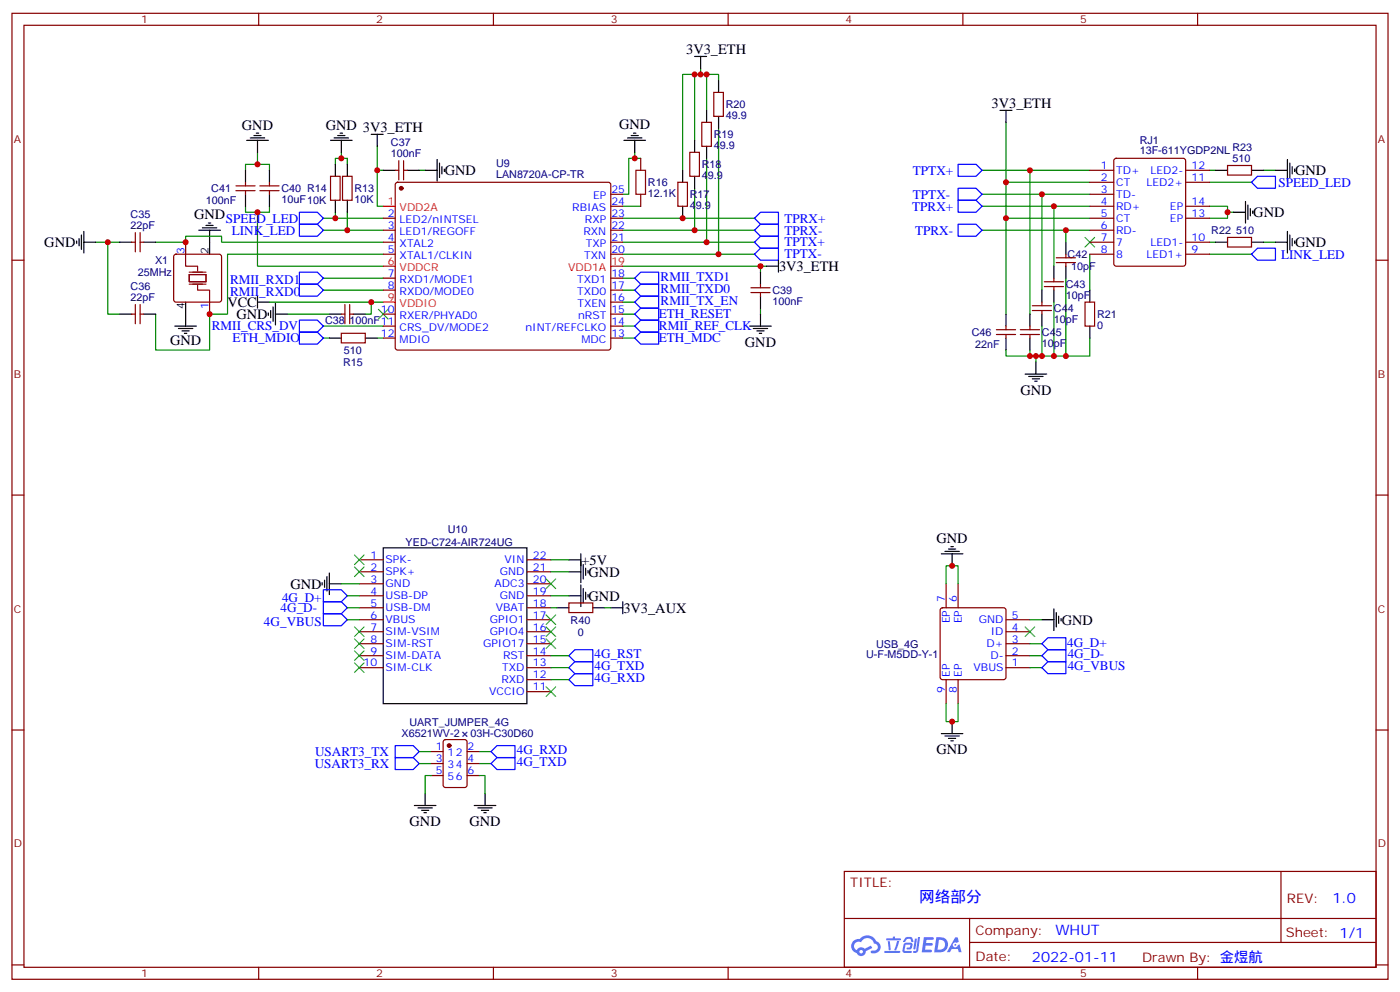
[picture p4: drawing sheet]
<svg xmlns="http://www.w3.org/2000/svg" width="412mm" height="292mm" viewBox="0 0 412 292" stroke-linecap="round" stroke-linejoin="round" font-family="sans-serif">
<g fill="none" stroke="#870000" stroke-width=".35">
<path d="M3.5 3.9h405.4v284.4h-405.4zM7.1 7.4h398.2v277.3h-398.2zM76.2 3.9v3.5M145.3 3.9v3.5M214.5 3.9v3.5M283.6 3.9v3.5M352.8 3.9v3.5M3.5 76.6h3.6M405.3 76.6h3.6M3.5 145.7h3.6M405.3 145.7h3.6M3.5 214.9h3.6"/>
<path d="M405.3 214.9h3.6M248.7 256.5h156.6v28.2h-156.6zM377.3 256.5v20.9M248.7 270.4h156.5M285.6 277.4h119.6M285.6 270.4v14.1M3.5 284h3.6M76.2 284.7v3.6M145.3 284.7v3.6M214.5 284.7v3.6M283.6 284.7v3.6M352.8 284.7v3.6"/>
<path d="M405.3 284h3.6"/>
</g>
<g fill="#5487ff">
<path d="M272.1 275.8h2.6l.3 .2-.1 .6h-2l-.1 1h1.6l.4 .4-.4 .4h-1.7l-.2 1.1 1.8 .1 .3 .3-.2 .4h-2.9z"/>
<path d="M281.4 275.9h.7l.4 1.3-.7 .3a.74 .74 0 0 0-1.1 .3 .74 .74 0 0 0 .5 1.1 .74 .74 0 0 0 .9-.7l.5-.3 .7 2.4h-.9l-.2-1h-1.9l-.5 1h-.9z"/>
<path d="M269.5 276.3h.6l-.4 2.9a.31 .31 0 0 1-.3 .3 .31 .31 0 0 1-.3-.3z"/>
<path d="M270.4 275.8h.6l-.5 4a.89 .89 0 0 1-.7 .7 .89 .89 0 0 1-.9-.3l1-.5z"/>
<path d="M266.8 276l.6-.2 1.2 .1 .5 1.3-.6 .1-.4-.9-1 .1a.95 .95 0 0 1-1 .8l-.1-.2z"/>
<path d="M266.4 277.7l1.8-.2a1.04 1.04 0 0 1 .6 1.1 1.04 1.04 0 0 1-.8 .9h-.7a.29 .29 0 0 1-.3-.4 .29 .29 0 0 1 .3-.2h.7l.2-.8h-1.4l-.4 1.8h1.9a.29 .29 0 0 1 .3 .3 .29 .29 0 0 1-.3 .3h-2l-.4-.3 .2-2.1z"/>
<path d="M260.5 279.9h4.4a.3 .3 0 0 1 .3 .3 .3 .3 0 0 1-.3 .3h-4.3z"/>
<path d="M264.3 277h.6l-.5 1.6a1.02 1.02 0 0 1-.7 1.2l-.2-.3z"/>
<path d="M261.5 277h.6l.3 2.4-.3 .3-.3-.2z"/>
<path d="M261.1 276.2h1.9l.2-.5h.5l-.1 .5h1.5a.29 .29 0 0 1 .3 .3 .29 .29 0 0 1-.3 .3h-3.9z"/>
<path d="M275.8 275.9l-.6 4.4h1.4a2.27 2.27 0 0 0 2.7-2.3 2.27 2.27 0 0 0-2.7-2.1zM276.6 276.6a1.5 1.5 0 0 1 1.8 1.6 1.5 1.5 0 0 1-1.9 1.3h-.3z"/>
<path d="M251.4 277a2.09 2.09 0 0 0 1 3.5 1.37 1.37 0 0 0 1.5 .9 1.37 1.37 0 0 0 1.1-1.4l2-1-.5-.7-1.8 1a1.4 1.4 0 0 0-2.3 .4 1.32 1.32 0 0 1-.6-1.9 1.32 1.32 0 0 1 1.9-.4 2.02 2.02 0 0 1 2-1.3 2.02 2.02 0 0 1 1.8 1.7 1.09 1.09 0 0 1 1.1 1.3 1.09 1.09 0 0 1-1.6 .7 .41 .41 0 0 0-.5 .3 .41 .41 0 0 0 .4 .5 1.89 1.89 0 0 0 2.4-1.2 1.89 1.89 0 0 0-1.2-2.4 2.98 2.98 0 0 0-5-.6l-1 .1zM253.2 280.1a.52 .52 0 0 1 1 0 .52 .52 0 0 1-1 0z"/>
<circle cx="281.4" cy="278.1" r=".28"/>
</g>
<g fill="none" stroke="#008700" stroke-width=".35">
<path d="M204.6 21.9h-3.5v28.2M206.4 21.9h-1.8v19.4M206.4 20.1v1.8h5.3v1.8M208.1 21.9v10.6M211.7 37.8v37M296.3 36v56.5M75.8 48.4h-3.5v1.7M75.8 44.8v3.6h3.6v1.7M100.5 46.6h-1.7v1.8M100.5 44.8v1.8h1.8v1.8M111.1 43.1v17.6h1.8M111.1 50.1h1.8"/>
<path d="M123.5 50.1h1.7M187 46.6h-1.8v10.6h-1.8M187 44.8v1.8h1.7M204.6 55.4v12.4M208.1 46.6v24.7M289.3 50.1h31.7M289.3 57.2h31.7M296.3 53.7h24.7M303.4 50.1v42.4M306.9 57.2v28.2M356.3 50.1h1.8M356.3 53.7h12.4"/>
<path d="M372.2 50.1h3.5M28.2 71.3h7.1M31.7 71.3v21.2h3.6M45.9 71.3h8.8v-1.8h10.6v1.8h47.6M72.3 60.7v1.8h3.5M79.4 60.7v1.8h-3.6v15.9h37.1M95.2 64.2h17.7M95.2 67.8h17.7M98.8 62.5v1.7M102.3 62.5v5.3M112.9 74.8h-45.9v17.7h-5.3v10.5h-15.8v-10.5M183.4 60.7h5.3"/>
<path d="M183.4 71.3h38.8M183.4 74.8h38.8M183.4 64.2h38.8M183.4 67.8h38.8M183.4 78.4h42.4M224 78.4v1.7M289.3 67.8h31.7M289.3 60.7h31.7M296.3 64.2h24.7M310.4 60.7v17.7M314 67.8v3.5M321 74.8v10.6"/>
<path d="M356.3 60.7h5.3v1.8h1.8M356.3 71.3h1.8M356.3 74.8h12.4M361.6 62.5v1.7h-5.3M372.2 71.3h3.5M79.4 88.9h33.5M84.7 92.5h12.3M95.2 96h17.7M95.2 85.4h17.7M95.2 81.9h17.7M95.2 99.5h1.8M109.4 88.9v3.6h-1.8"/>
<path d="M111.1 99.5h1.8M183.4 96h3.6M183.4 92.5h3.6M183.4 88.9h3.6M183.4 85.4h3.6M183.4 81.9h3.6M183.4 99.5h3.6M224 90.7v1.8M306.9 96v8.8h-1.7M310.4 88.9v15.9h-3.5M314 81.9v22.9h-3.6M321 99.5v5.3h-7"/>
<path d="M296.3 103v1.8h8.9v1.8M303.4 103v1.8M100.5 171.8h5.3M102.3 175.4h3.5M102.3 178.9h3.5M162.3 175.4h5.3M162.3 178.9h1.7M162.3 164.8h5.3M162.3 168.3h5.3M178.2 178.9h1.7M278.7 171.8v-5.3h3.5v5.3M102.3 182.4h3.5"/>
<path d="M162.3 193h5.3M162.3 196.5h5.3M303.4 182.4h3.5M303.4 189.5h3.5M303.4 193h3.5M303.4 196.5h3.5M162.3 200.1h5.3M278.7 207.1v5.3h3.5v-5.3M123.5 224.8h3.5M123.5 221.2h3.5M127 228.3h-1.8v5.3M141.1 228.3h1.8v5.3"/>
<path d="M141.1 224.8h3.5M141.1 221.2h3.5"/>
</g>
<g fill="none" stroke="#000" stroke-width=".35">
<path d="M204.6 16.6h3.5M206.4 16.6v3.5M74.8 39.9h2.1M75.5 39.2h.7M99.5 39.9h2.1M100.2 39.2h.7M109.4 39.5h3.5M111.1 39.5v3.6M185.9 39.9h2.1M186.6 39.2h.7M208.1 32.5v3.5M211.7 23.7v3.5"/>
<path d="M211.7 34.3v3.5M294.6 32.5h3.5M296.3 32.5v3.5M72.3 50.1v3.6M72.3 57.2v3.5M72.7 41.3h6.3M73.7 40.6h4.3M75.8 41.3v3.5M79.4 50.1v3.6M79.4 57.2v3.5M97.4 41.3h6.3M98.4 40.6h4.3"/>
<path d="M98.8 48.4v3.5M98.8 58.9v3.6M100.5 41.3v3.5M102.3 48.4v3.5M102.3 58.9v3.6M112.9 50.1h3.5M119.9 50.1h3.6M125.2 50.1h3.6M128.8 47v6.3M129.5 48v4.2M130.2 49.1v2.1M130.9 49.8v.7"/>
<path d="M183.8 41.3h6.3M184.9 40.6h4.2M187 41.3v3.5M201.1 50.1v3.6M204.6 41.3v3.5M204.6 51.9v3.5M208.1 43.1v3.5M358.1 50.1h3.5M366.9 59.3v6.4M368.7 50.1h3.5M375.7 50.1h3.5M379.2 47v6.3"/>
<path d="M379.9 48v4.2M380.6 49.1v2.1M381.4 49.8v.7M22.6 70.9v.7M23.3 70.2v2.2M24 69.2v4.2M24.7 71.3h3.5M24.7 68.1v6.4M35.3 71.3h3.5M42.3 71.3h3.6M58.6 67.8h6.3M59.6 67.1h4.3"/>
<path d="M60.7 66.4h2.1M61.4 65.7h.7M61.7 67.8v7M201.1 60.7v3.5M225.8 78.4h3.5M229.3 76.6v3.5M310.4 78.4v3.5M314 71.3v3.5M314 78.4v3.5M358.1 71.3h3.5M363.4 62.5h3.5M367.6 60.4v4.2"/>
<path d="M368.3 61.4v2.1M368.7 71.3h3.5M369 62.1v.7M375.7 71.3h3.5M379.2 68.1v6.4M379.9 69.2v4.2M380.6 70.2v2.2M381.4 70.9v.7M35.3 92.5h3.5M42.3 92.5h3.6M51.5 96h6.4M52.6 96.7h4.2"/>
<path d="M53.6 97.4h2.1M54.3 98.1h.7M54.7 88.9v7.1M75.8 87.2v3.5M75.8 88.9h3.6M79 92.1v.7M79.7 91.4v2.1M80.4 90.3v4.3M81.1 92.5h3.6M81.1 89.3v6.3M97 92.5h3.5M97 99.5h3.5"/>
<path d="M104.1 92.5h3.5M107.6 99.5h3.5M220.8 96h6.4M221.9 96.7h4.2M223 97.4h2.1M223.7 98.1h.7M224 80.1v3.5M224 87.2v3.5M224 92.5v3.5M296.3 92.5v3.5M296.3 99.5v3.5M303.4 92.5v3.5"/>
<path d="M303.4 99.5v3.5M306.9 85.4v3.5M306.9 92.5v3.5M310.4 85.4v3.5M321 85.4v3.5M321 96v3.5M302 110.1h6.3M303 110.8h4.3M304.1 111.5h2.1M304.8 112.2h.7M305.2 106.6v3.5M94.9 171.5v.7"/>
<path d="M95.6 170.8v2.1M96.3 169.7v4.3M97 171.8h3.5M97 168.7v6.3M112.9 161.3h42.3v45.8h-42.3zM164 178.9h3.6M167.6 164.8h3.5M167.6 168.3h3.5M167.6 175.4h3.5M171.1 163v8.5M171.1 172.2v6.3M171.8 166.2v4.2"/>
<path d="M171.8 173.2v4.3M172.5 167.3v2.1M172.5 174.3v2.1M173.2 168v.7M173.2 175v.7M174.6 178.9h3.6M179.9 178.9h3.5M183.4 177.1v3.6M277.3 163h6.3M278.3 162.3h4.3M279.4 161.6h2.1M280.1 160.9h.7"/>
<path d="M280.5 163v3.5M310.4 179.2v6.4M306.9 182.4h3.5M311.1 180.3v4.2M311.9 181.4v2.1M312.6 182.1v.7M277.3 215.9h6.3M278.3 216.6h4.3M279.4 217.3h2.1M280.1 218.1h.7M280.5 212.4v3.5M122.1 237.1h6.3"/>
<path d="M123.1 237.8h4.3M124.2 238.5h2.1M124.9 239.2h.7M125.2 233.6v3.5M139.7 237.1h6.3M140.8 237.8h4.2M141.8 238.5h2.1M142.5 239.2h.7M142.9 233.6v3.5"/>
</g>
<g fill="none" stroke="#870000" stroke-width=".35">
<path d="M206.7 36h2.8v7.1h-2.8zM210.3 27.2h2.8v7.1h-2.8zM69.5 54.7h5.6M69.5 56.1h5.6M72.3 53.7v1M72.3 56.1v1.1M76.6 54.7h5.6M76.6 56.1h5.6M79.4 53.7v1M79.4 56.1v1.1M97.4 51.9h2.8v7h-2.8zM100.9 51.9h2.8v7h-2.8z"/>
<path d="M116.4 50.1h1.1M116.7 53.9l.4-.2h62.1l.5 .2 .2 .5v47.9l-.2 .5-.5 .2h-62.1l-.5-.2-.2-.5v-47.9zM117.5 47.3v5.7M118.9 50.1h1M118.9 47.3v5.7M179.9 57.2h3.5M188.7 46.6v3.5M188.7 57.2v3.5M199.7 53.7h2.8v7h-2.8zM203.2 44.8h2.8v7.1h-2.8zM321 50.1h7.1M321 53.7h7.1"/>
<path d="M321 57.2h7.1M328.3 46.8l.5-.2h19.7l.7 .4v30.6l-.4 .7-20 .1-.7-.5v-30.6zM349.2 50.1h7.1M349.2 53.7h7.1M361.6 48.7h7.1v2.8h-7.1zM38.8 71.3h1.1M39.9 68.5v5.6M41.3 71.3h1M41.3 68.5v5.6M51.4 75l.5-.2h12.7l.5 .2 .2 .5v12.7l-.3 .5-.4 .2h-12.7l-.5-.2-.2-.5v-12.7zM54.7 71.3v3.5M112.9 64.2h3.5"/>
<path d="M112.9 67.8h3.5M112.9 71.3h3.5M112.9 74.8h3.5M179.9 60.7h3.5M179.9 64.2h3.5M179.9 67.8h3.5M179.9 71.3h3.5M179.9 74.8h3.5M311.1 77.3h5.7M311.1 75.9h5.7M314 74.8v1.1M314 77.3v1.1"/>
<path d="M321 60.7h7.1M321 64.2h7.1M321 67.8h7.1M321 71.3h7.1M321 74.8h7.1M349.2 60.7h7.1M349.2 64.2h7.1M349.2 71.3h7.1M349.2 74.8h7.1M361.6 69.9h7.1v2.8h-7.1zM38.8 92.5h1.1M39.9 89.6v5.7"/>
<path d="M41.3 92.5h1M41.3 89.6v5.7M61.7 88.9v3.6M100.5 98.1h7.1v2.8h-7.1zM100.5 92.5h1.1M101.6 89.6v5.7M103 89.6v5.7M103 92.5h1.1M112.9 92.5h3.5M112.9 81.9h3.5M112.9 85.4h3.5M112.9 96h3.5"/>
<path d="M112.9 99.5h3.5M179.9 92.5h3.5M179.9 81.9h3.5M179.9 85.4h3.5M179.9 96h3.5M179.9 99.5h3.5M179.9 88.9h3.5M221.2 86.1h5.6M221.2 84.7h5.6M224 83.6v1.1M224 86.1v1.1M293.5 98.5h5.7"/>
<path d="M293.5 97h5.7M296.3 96v1M296.3 98.5v1M300.6 98.5h5.6M300.6 97h5.6M303.4 96v1M303.4 98.5v1M304.1 91.4h5.6M304.1 90h5.6M306.9 88.9v1.1M306.9 91.4v1.1M307.6 84.3h5.7"/>
<path d="M307.6 82.9h5.7M310.4 81.9v1M310.4 84.3v1.1M319.6 88.9h2.8v7.1h-2.8zM105.8 164.8h7.1M105.8 168.3h7.1M105.8 171.8h7.1M105.8 175.4h7.1M105.8 178.9h7.1M155.2 164.8h7.1M155.2 168.3h7.1M155.2 171.8h7.1"/>
<path d="M155.2 175.4h7.1M155.2 178.9h7.1M167.6 177.5h7v2.8h-7zM277.2 179.1l.4-.2h18l.5 .2 .2 .5v19.8l-.2 .5-.5 .2h-18l-.5-.3-.2-.4v-19.8zM278.7 171.8v7.1M282.2 171.8v7.1M105.8 182.4h7.1M105.8 185.9h7.1M105.8 189.5h7.1M105.8 193h7.1M105.8 196.5h7.1M155.2 182.4h7.1"/>
<path d="M155.2 185.9h7.1M155.2 189.5h7.1M155.2 193h7.1M155.2 196.5h7.1M296.3 182.4h7.1M296.3 185.9h7.1M296.3 189.5h7.1M296.3 193h7.1M296.3 196.5h7.1M130.8 217.9l.4-.2h5.7l.6 .4 .1 13-.5 .7h-5.9l-.6-.5-.1-12.9zM155.2 203.6h7.1M155.2 200.1h7.1"/>
<path d="M278.7 200.1v7M282.2 200.1v7M127 221.2h3.5M127 228.3h3.5M127 224.8h3.5M137.6 221.2h3.5M137.6 228.3h3.5M137.6 224.8h3.5"/>
</g>
<g fill="none" stroke="#3c3" stroke-width=".35">
<path d="M319.6 69.9l2.8 2.8M322.4 69.9l-2.8 2.8M111.5 91.1l2.8 2.8M114.3 91.1l-2.8 2.8M104.4 163.4l2.8 2.8M104.4 166.9l2.8 2.8M107.2 163.4l-2.8 2.8M107.2 166.9l-2.8 2.8M160.9 170.4l2.8 2.8M163.7 170.4l-2.8 2.8M104.4 184.5l2.8 2.9M104.4 188.1l2.8 2.8"/>
<path d="M104.4 191.6l2.8 2.8M104.4 195.1l2.8 2.8M107.2 184.5l-2.8 2.9M107.2 188.1l-2.8 2.8M107.2 191.6l-2.8 2.8M107.2 195.1l-2.8 2.8M160.9 181l2.8 2.8M160.9 184.5l2.8 2.9M160.9 188.1l2.8 2.8M163.7 181l-2.8 2.8M163.7 184.5l-2.8 2.9M163.7 188.1l-2.8 2.8"/>
<path d="M302 184.5l2.8 2.9M304.8 184.5l-2.8 2.9M160.9 202.2l2.8 2.8M163.7 202.2l-2.8 2.8"/>
</g>
<g fill="none" stroke="#00f" stroke-width=".35">
<path d="M282.2 58.9h5.3l1.8 1.8-1.8 1.8h-5.3zM282.2 55.4h5.3l1.8 1.8-1.8 1.7h-5.3zM282.2 48.4h5.3l1.8 1.7-1.8 1.8h-5.3zM370.4 51.9h5.3v3.5h-5.3l-1.7-1.7zM88.2 66h5.3l1.7 1.8-1.7 1.7h-5.3zM88.2 62.5h5.3l1.7 1.7-1.7 1.8h-5.3zM222.2 74.8l1.8-1.7h5.3v3.5h-5.3zM222.2 71.3l1.8-1.8h5.3v3.6h-5.3zM222.2 67.8l1.8-1.8h5.3v3.5h-5.3zM222.2 64.2l1.8-1.7h5.3v3.5h-5.3zM282.2 66h5.3l1.8 1.8-1.8 1.7h-5.3zM370.4 73.1h5.3v3.5h-5.3l-1.7-1.8z"/>
<path d="M88.2 94.2h5.3l1.7 1.8-1.7 1.8h-5.3zM88.2 83.6h5.3l1.7 1.8-1.7 1.8h-5.3zM88.2 80.1h5.3l1.7 1.8-1.7 1.7h-5.3zM88.2 97.8h5.3l1.7 1.7-1.7 1.8h-5.3zM187 96l1.7-1.8h5.3v3.6h-5.3zM187 92.5l1.7-1.8h5.3v3.5h-5.3zM187 88.9l1.7-1.7h5.3v3.5h-5.3zM187 81.9l1.7-1.8h5.3v3.5h-5.3zM187 85.4l1.7-1.8h5.3v3.6h-5.3zM187 99.5l1.7-1.7h5.3v3.5h-5.3zM95.2 173.6h5.3l1.8 1.8-1.8 1.7h-5.3zM95.2 177.1h5.3l1.8 1.8-1.8 1.8h-5.3z"/>
<path d="M95.2 180.7h5.3l1.8 1.7-1.8 1.8h-5.3zM167.6 193l1.7-1.8h5.3v3.6h-5.3zM167.6 196.5l1.7-1.7h5.3v3.5h-5.3zM306.9 189.5l1.8-1.8h5.3v3.5h-5.3zM306.9 193l1.8-1.8h5.3v3.6h-5.3zM306.9 196.5l1.8-1.7h5.3v3.5h-5.3zM116.4 219.5h5.3l1.8 1.7-1.8 1.8h-5.3zM167.6 200.1l1.7-1.8h5.3v3.5h-5.3zM116.4 223h5.3l1.8 1.8-1.8 1.7h-5.3zM144.6 221.2l1.8-1.7h5.3v3.5h-5.3zM144.6 224.8l1.8-1.8h5.3v3.5h-5.3z"/>
</g>
<path d="M187.3 50.1h2.8v7.1h-2.8z" fill="none" stroke="#a10000" stroke-width=".35"/>
<path d="M54.7 74.8v3.6h3.5v1.4M55.7 80.8h5v2.1h-5zM55.7 83.6h5M55.7 80.1h5M58.2 84v1.4h3.5v3.5" fill="none" stroke="#870012" stroke-width=".35"/>
<g fill="#870000" stroke="#870000" stroke-width=".35">
<circle cx="118.2" cy="55.4" r=".53"/>
<circle cx="132.3" cy="219.5" r=".53"/>
</g>
<path d="M112.9 60.7h3.5M112.9 78.4h3.5M179.9 78.4h3.5M112.9 88.9h3.5" fill="none" stroke="#f00" stroke-width=".35"/>
<g fill="#c00">
<circle cx="361.6" cy="62.5" r=".88"/>
<circle cx="314" cy="104.8" r=".88"/>
<circle cx="310.4" cy="104.8" r=".88"/>
<circle cx="306.9" cy="104.8" r=".88"/>
<circle cx="305.2" cy="104.8" r=".88"/>
<circle cx="303.4" cy="104.8" r=".88"/>
<circle cx="314" cy="67.8" r=".88"/>
<circle cx="310.4" cy="60.7" r=".88"/>
<circle cx="306.9" cy="57.2" r=".88"/>
<circle cx="303.4" cy="50.1" r=".88"/>
<circle cx="296.3" cy="64.2" r=".88"/>
<circle cx="296.3" cy="53.7" r=".88"/>
<circle cx="204.6" cy="21.9" r=".88"/>
<circle cx="206.4" cy="21.9" r=".88"/>
<circle cx="208.1" cy="21.9" r=".88"/>
<circle cx="211.7" cy="74.8" r=".88"/>
<circle cx="208.1" cy="71.3" r=".88"/>
<circle cx="204.6" cy="67.8" r=".88"/>
<circle cx="201.1" cy="64.2" r=".88"/>
<circle cx="187" cy="46.6" r=".88"/>
<circle cx="224" cy="78.4" r=".88"/>
<circle cx="75.8" cy="48.4" r=".88"/>
<circle cx="75.8" cy="62.5" r=".88"/>
<circle cx="109.4" cy="88.9" r=".88"/>
<circle cx="100.5" cy="46.6" r=".88"/>
<circle cx="98.8" cy="64.2" r=".88"/>
<circle cx="102.3" cy="67.8" r=".88"/>
<circle cx="111.1" cy="50.1" r=".88"/>
<circle cx="54.7" cy="71.3" r=".88"/>
<circle cx="61.7" cy="92.5" r=".88"/>
<circle cx="31.8" cy="71.3" r=".88"/>
<circle cx="280.5" cy="166.5" r=".88"/>
<circle cx="280.5" cy="212.4" r=".88"/>
</g>
<text font-size="4.6" fill="#00f" x="270.8" y="265.5">网络部分</text>
<g font-size="4.2">
<text x="202.1" y="15.9">3V3_ETH</text>
<text x="292.1" y="31.8">3V3_ETH</text>
<text x="71.3" y="38.1">GND</text>
<text x="96" y="38.1">GND 3V3_ETH</text>
<text x="182.4" y="38.1">GND</text>
<text x="131.1" y="51.5">GND</text>
<text x="381.5" y="51.6">GND</text>
<text x="57.1" y="64.5">GNDSPEED_LED</text>
<text x="369.2" y="63.9">GND</text>
<text x="13.1" y="72.8">GND</text>
<text x="381.5" y="72.7">GND</text>
<text x="229.5" y="79.8">3V3_ETH</text>
<text x="67" y="90.4">VCC</text>
<text x="69.7" y="93.9">GND</text>
<text x="50.1" y="101.6">GND</text>
<text x="219.4" y="102.1">GND</text>
<text x="300.6" y="116.2">GND</text>
<text x="275.9" y="159.7">GND</text>
<text x="171.3" y="166.2">+5V</text>
<text x="85.6" y="173.3">GND</text>
<text x="173.4" y="169.8">GND</text>
<text x="173.4" y="176.8">GND</text>
<text x="183.6" y="180.4">3V3_AUX</text>
<text x="312.7" y="183.9">GND</text>
<text x="275.9" y="221.9">GND</text>
<text x="120.7" y="243.2">GND</text>
<text x="138.3" y="243.2">GND</text>
</g>
<g font-size="4.2" fill="#00f">
<text x="392.5" y="265.8">1.0</text>
<text x="310.9" y="275.3">WHUT</text>
<text x="304" y="283.1">2022-01-11</text>
</g>
<g font-size="3.9" fill="#00f">
<text x="268.9" y="51.4">TPTX+</text>
<text x="268.9" y="58.5">TPTX-</text>
<text x="376.6" y="54.9">SPEED_LED</text>
<text x="231.1" y="65.5">TPRX+</text>
<text x="268.7" y="62">TPRX+</text>
<text x="68.3" y="69">LINK_LED</text>
<text x="231.1" y="69">TPRX-</text>
<text x="269.6" y="69">TPRX-</text>
<text x="231.1" y="76.1">TPTX-</text>
<text x="231.1" y="72.6">TPTX+</text>
<text x="377.3" y="76.2">LINK_LED</text>
<text x="67.8" y="83.6">RMII_RXD1</text>
<text x="194.6" y="82.7">RMII_TXD1</text>
<text x="67.8" y="87.2">RMII_RXD0</text>
<text x="194.6" y="89.7">RMII_TX_EN</text>
<text x="194.6" y="86.2">RMII_TXD0</text>
<text x="194" y="93.7">ETH_RESET</text>
<text x="62.4" y="97.3">RMII_CRS_DV</text>
<text x="68.5" y="100.8">ETH_MDIO</text>
<text x="194.1" y="97.3">RMII_REF_CLK</text>
<text x="194.1" y="100.8">ETH_MDC</text>
<text x="83.1" y="177.1">4G_D+</text>
<text x="77.8" y="184.2">4G_VBUS</text>
<text x="82.7" y="180.2">4G_D-</text>
<text x="314.4" y="190.3">4G_D+</text>
<text x="175.2" y="193.8">4G_RST</text>
<text x="175.2" y="197.3">4G_TXD</text>
<text x="314.5" y="193.7">4G_D-</text>
<text x="314.5" y="197.3">4G_VBUS</text>
<text x="175.2" y="200.8">4G_RXD</text>
<text x="92.7" y="226">USART3_RX</text>
<text x="92.8" y="222.5">USART3_TX</text>
<text x="152.2" y="222">4G_RXD</text>
<text x="152.2" y="225.5">4G_TXD</text>
</g>
<g font-size="3.9" fill="#800">
<text x="250.5" y="261.1">TITLE:</text>
<text x="379.1" y="265.8">REV:</text>
<text x="287.4" y="275.3">Company:</text>
<text x="378.7" y="275.9">Sheet: 1/1</text>
<text x="287.4" y="283">Date:</text>
<text x="336.4" y="283.1">Drawn By: 金煜航</text>
</g>
<g font-size="3.2" fill="#800">
<text x="41.6" y="6.9">1</text>
<text x="110.8" y="6.9">2</text>
<text x="179.9" y="6.9">3</text>
<text x="249.1" y="6.9">4</text>
<text x="318.2" y="6.9">5</text>
<text x="4.1" y="42">A</text>
<text x="405.9" y="42">A</text>
<text x="4.1" y="111.2">B</text>
<text x="405.9" y="111.2">B</text>
<text x="4.1" y="180.3">C</text>
<text x="405.9" y="180.3">C</text>
<text x="4.1" y="249.4">D</text>
<text x="405.9" y="249.4">D</text>
<text x="41.6" y="287.7">1</text>
<text x="110.8" y="287.7">2</text>
<text x="179.9" y="287.7">3</text>
<text x="249.1" y="287.7">4</text>
<text x="318.2" y="287.7">5</text>
</g>
<g font-size="3.2" fill="#000080">
<text x="213.8" y="35.1">49.9</text>
<text x="213.8" y="31.9">R20</text>
<text x="210.3" y="40.7">R19</text>
<text x="115.2" y="46.2">100nF</text>
<text x="115.2" y="43">C37</text>
<text x="210.3" y="43.9">49.9</text>
<text x="335.7" y="45.5">13F-611YGDP2NL</text>
<text x="335.7" y="42.3">RJ1</text>
<text x="363" y="47.7">510</text>
<text x="363" y="44.5">R23</text>
<text x="146.1" y="52.4">LAN8720A-CP-TR</text>
<text x="146.1" y="49.2">U9</text>
<text x="206.7" y="52.7">49.9</text>
<text x="206.7" y="49.5">R18</text>
<text x="62.2" y="56.6">C41</text>
<text x="82.9" y="59.8">10uF10K</text>
<text x="82.9" y="56.6">C40 R14</text>
<text x="104.4" y="59.7">10K</text>
<text x="104.4" y="56.6">R13</text>
<text x="190.9" y="57.9">12.1K</text>
<text x="190.9" y="54.8">R16</text>
<text x="203.2" y="58.3">R17</text>
<text x="38.5" y="64.2">C35</text>
<text x="60.6" y="60.1">100nF</text>
<text x="203.2" y="61.5">49.9</text>
<text x="38.5" y="67.4">22pF</text>
<text x="356.8" y="68.9">R22</text>
<text x="364.1" y="68.9">510</text>
<text x="45.7" y="77.7">X1</text>
<text x="314.5" y="76">C42</text>
<text x="40.6" y="81.2">25MHz</text>
<text x="315.5" y="79.5">10pF</text>
<text x="38.5" y="88.6">22pF</text>
<text x="38.5" y="85.4">C36</text>
<text x="227.5" y="89.7">100nF</text>
<text x="227.5" y="86.6">C39</text>
<text x="314" y="87.9">10pF</text>
<text x="314" y="84.8">C43</text>
<text x="95.8" y="95.4">C38</text>
<text x="102.9" y="95.4">100nF11</text>
<text x="310.4" y="95">10pF</text>
<text x="310.4" y="91.8">C44</text>
<text x="323.1" y="93.6">R21</text>
<text x="286.3" y="98.9">C46</text>
<text x="306.9" y="98.9">C45</text>
<text x="323.1" y="96.8">0</text>
<text x="101.1" y="107.7">R15</text>
<text x="101.3" y="104.2">510</text>
<text x="287.3" y="102.4">22nF</text>
<text x="306.9" y="102.1">10pF</text>
<text x="119.5" y="160.6">YED-C724-AIR724UG</text>
<text x="131.9" y="156.8">U10</text>
<text x="168.1" y="183.6">R40</text>
<text x="170.2" y="187.1">0</text>
<text x="258.1" y="190.7">USB_4G</text>
<text x="255.1" y="193.8">U-F-M5DD-Y-1</text>
<text x="120.6" y="213.6">UART_JUMPER_4G</text>
<text x="118.3" y="217.1">X6521WV-2</text>
<text x="138.6" y="217.1">03H-C30D60</text>
</g>
<g font-size="3.2" fill="#00f">
<text x="324.3" y="49.8">1</text>
<text x="324.3" y="53.3">2</text>
<text x="328.8" y="51.2">TD+</text>
<text x="338.9" y="51.2">LED2-</text>
<text x="351" y="53.3">11</text>
<text x="351" y="49.8">12</text>
<text x="174.7" y="58.6">EP</text>
<text x="180.1" y="56.8">25</text>
<text x="324.3" y="56.8">3</text>
<text x="328.8" y="54.7">CT</text>
<text x="328.8" y="58.2">TD-</text>
<text x="337.7" y="54.7">LED2+</text>
<text x="114.2" y="63.9">2</text>
<text x="117.7" y="65.7">LED2/nINTSEL</text>
<text x="168.6" y="62.1">RBIAS</text>
<text x="172.3" y="65.7">RXP</text>
<text x="180.1" y="63.9">23</text>
<text x="180.1" y="60.4">24</text>
<text x="324.3" y="60.4">4</text>
<text x="324.3" y="63.9">5</text>
<text x="328.8" y="61.8">RD+</text>
<text x="328.8" y="65.3">CT</text>
<text x="344.6" y="65.3">EP</text>
<text x="344.6" y="61.8">EP</text>
<text x="351" y="63.9">13</text>
<text x="351" y="60.4">14</text>
<text x="114.2" y="67.4">3</text>
<text x="114.2" y="70.9">4</text>
<text x="117.7" y="69.2">LED1/REGOFF</text>
<text x="171.9" y="69.2">RXN</text>
<text x="180.1" y="70.9">21</text>
<text x="180.1" y="67.4">22</text>
<text x="324.3" y="67.4">6</text>
<text x="324.3" y="70.9">7</text>
<text x="328.8" y="68.8">RD-</text>
<text x="351" y="70.9">10</text>
<text x="54.3" y="74.8" transform="rotate(-90 54.3 74.8)">3</text>
<text x="114.2" y="74.5">5</text>
<text x="117.7" y="72.7">XTAL2</text>
<text x="117.7" y="76.2">XTAL1/CLKIN</text>
<text x="172.1" y="76.2">TXN</text>
<text x="172.6" y="72.7">TXP</text>
<text x="180.1" y="74.5">20</text>
<text x="324.3" y="74.5">8</text>
<text x="328.8" y="72.4">7</text>
<text x="328.8" y="75.9">8</text>
<text x="337.7" y="75.9">LED1+</text>
<text x="338.9" y="72.4">LED1-</text>
<text x="351" y="74.5">9</text>
<text x="114.2" y="81.5">7</text>
<text x="117.7" y="83.3">RXD1/MODE1</text>
<text x="170" y="83.3">TXD1</text>
<text x="180.1" y="81.5">18</text>
<text x="114.2" y="85.1">8</text>
<text x="117.7" y="86.8">RXD0/MODE0</text>
<text x="170" y="86.8">TXD0</text>
<text x="180.1" y="88.6">16</text>
<text x="180.1" y="85.1">17</text>
<text x="61.4" y="91" transform="rotate(-90 61.4 91)">1</text>
<text x="112.2" y="92.1">10</text>
<text x="117.7" y="93.9">RXER/PHYAD0</text>
<text x="170.1" y="90.3">TXEN</text>
<text x="170.3" y="93.9">nRST</text>
<text x="180.1" y="95.6">14</text>
<text x="180.1" y="92.1">15</text>
<text x="112.2" y="99.2">12</text>
<text x="117.7" y="97.4">CRS_DV/MODE2</text>
<text x="117.7" y="100.9">MDIO</text>
<text x="154.8" y="97.4">nINT/REFCLKO</text>
<text x="171.3" y="100.9">MDC</text>
<text x="180.1" y="99.2">13</text>
<text x="109.1" y="164.4">1</text>
<text x="109.1" y="168">2</text>
<text x="113.6" y="165.8">SPK-</text>
<text x="148.6" y="165.8">VIN</text>
<text x="157" y="168">21</text>
<text x="157" y="164.4">22</text>
<text x="109.1" y="171.5">3</text>
<text x="113.6" y="169.4">SPK+</text>
<text x="113.6" y="172.9">GND</text>
<text x="145.7" y="172.9">ADC3</text>
<text x="147.2" y="169.4">GND</text>
<text x="157" y="171.5">20</text>
<text x="109.1" y="175">4</text>
<text x="109.1" y="178.5">5</text>
<text x="113.6" y="176.4">USB-DP</text>
<text x="113.6" y="180">USB-DM</text>
<text x="146" y="180">VBAT</text>
<text x="147.2" y="176.4">GND</text>
<text x="157" y="178.5">18</text>
<text x="157" y="175">19</text>
<text x="278.3" y="177.1" transform="rotate(-90 278.3 177.1)">7</text>
<text x="281.9" y="177.1" transform="rotate(-90 281.9 177.1)">6</text>
<text x="109.1" y="182.1">6</text>
<text x="109.1" y="185.6">7</text>
<text x="113.6" y="183.5">VBUS</text>
<text x="144.3" y="183.5">GPIO1</text>
<text x="157" y="185.6">16</text>
<text x="157" y="182.1">17</text>
<text x="279.8" y="183.5" transform="rotate(-90 279.8 183.5)">EP</text>
<text x="283.3" y="183.5" transform="rotate(-90 283.3 183.5)">EP</text>
<text x="288.3" y="183.5">GND</text>
<text x="298.1" y="185.6">4</text>
<text x="298.1" y="182.1">5</text>
<text x="109.1" y="189.1">8</text>
<text x="113.6" y="187">SIM-VSIM</text>
<text x="113.6" y="190.5">SIM-RST</text>
<text x="142.3" y="190.5">GPIO17</text>
<text x="144.3" y="187">GPIO4</text>
<text x="157" y="189.1">15</text>
<text x="290.6" y="190.5">D+</text>
<text x="291.8" y="187">ID</text>
<text x="298.1" y="189.1">3</text>
<text x="107.1" y="196.2">10</text>
<text x="109.1" y="192.7">9</text>
<text x="113.6" y="194.1">SIM-DATA</text>
<text x="113.6" y="197.6">SIM-CLK</text>
<text x="147.9" y="197.6">TXD</text>
<text x="148.2" y="194.1">RST</text>
<text x="157" y="196.2">13</text>
<text x="157" y="192.7">14</text>
<text x="286.8" y="197.6">VBUS</text>
<text x="291.7" y="194.1">D-</text>
<text x="298.1" y="196.2">1</text>
<text x="298.1" y="192.7">2</text>
<text x="147.7" y="201.1">RXD</text>
<text x="157" y="203.2">11</text>
<text x="157" y="199.7">12</text>
<text x="278.3" y="203.8" transform="rotate(-90 278.3 203.8)">9</text>
<text x="279.8" y="199.4" transform="rotate(-90 279.8 199.4)">EP</text>
<text x="281.9" y="203.8" transform="rotate(-90 281.9 203.8)">8</text>
<text x="283.3" y="199.4" transform="rotate(-90 283.3 199.4)">EP</text>
<text x="144.1" y="204.6">VCCIO</text>
<text x="128.3" y="220.9">1</text>
<text x="137.8" y="220.9">2</text>
<text x="128.3" y="224.4">3</text>
<text x="128.3" y="227.9">5</text>
<text x="131.8" y="222.6">12</text>
<text x="131.8" y="226.2">34</text>
<text x="137.8" y="227.9">6</text>
<text x="137.8" y="224.4">4</text>
<text x="131.8" y="229.7">56</text>
</g>
<g font-size="3.2" fill="#f00">
<text x="114.2" y="60.4">1</text>
<text x="117.7" y="62.1">VDD2A</text>
<text x="114.2" y="78">6</text>
<text x="180.1" y="78">19</text>
<text x="117.7" y="79.8">VDDCR</text>
<text x="167.4" y="79.8">VDD1A</text>
<text x="114.2" y="88.6">9</text>
<text x="117.7" y="90.3">VDDIO</text>
</g>
<g font-size="3.2">
<text x="61.4" y="74.8" transform="rotate(-90 61.4 74.8)">2</text>
<text x="54.3" y="91" transform="rotate(-90 54.3 91)">4</text>
</g>
</svg>
